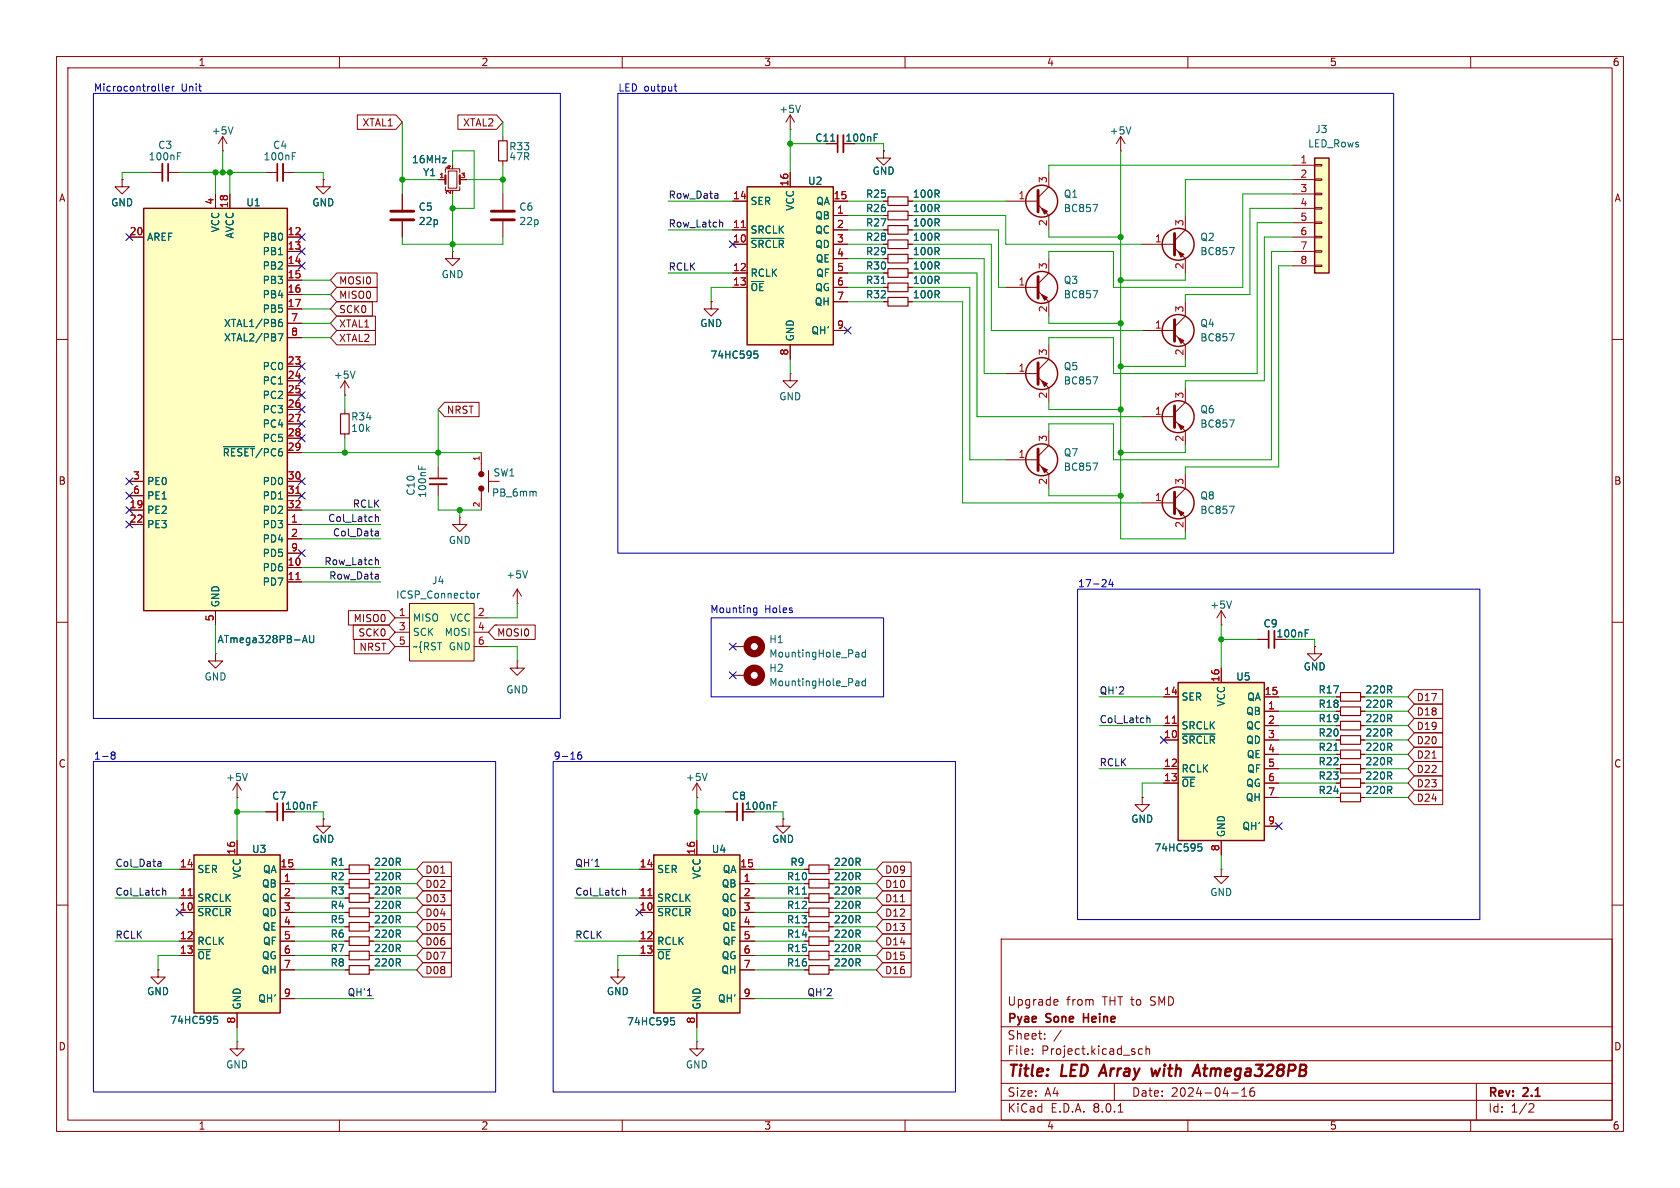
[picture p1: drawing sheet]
<svg xmlns="http://www.w3.org/2000/svg" width="297mm" height="210mm" viewBox="0 0 297 210" stroke-linecap="round" stroke-linejoin="round" font-family="sans-serif">
<g fill="none" stroke="#840000" stroke-width=".18">
<path d="M10 10h277v190h-277zM12 12h273v186h-273zM60 10v2M110 10v2M160 10v2M210 10v2M260 10v2M139.7 22.9h.1M139.7 20.3l.8 1.3M139.7 20.3v2.6M139.7 20.3l-.8 1.3M156.2 35.6h.8"/>
<path d="M160.5 35.6h.8M10 60h2M156.2 43.2h.8M156.2 53.3h.8M156.2 50.8h.8M160.5 43.2h.8M160.5 53.3h.8M160.5 50.8h.8M285 60h2M201.9 88.9h5.7M207.6 89.5l1.9 1.9v2.6M209.5 83.8v2.6l-1.9 1.9"/>
<path d="M10 110h2M215.9 110.5h.1M215.9 108l.8 1.2M215.9 108v2.5M215.9 108l-.8 1.2M222.2 113h2.1M285 110h2M41.9 138.4l.8 1.3M41.9 138.4v2.6M41.9 138.4l-.8 1.3M10 160h2M41.9 141h.1"/>
<path d="M285 160h2M27.9 171.5v1.2h1.3l-1.3 1.3-1.2-1.3h1.2M27.9 171.5h.1M61 161.3h.7M65.3 161.3h.7M177 166h108v32h-108zM186.5 176.7l.5 .1v.3l-.7 .1M187 177.6l-.5 .1M41.9 184.2v1.2h1.3l-1.3 1.3-1.3-1.3h1.3M41.9 184.2h.1M60 198v2M110 198v2"/>
<path d="M160 198v2M177 194.5h108M177 191.5h108M177 187.5h108M177 181.5h108M182.5 186.3v.1M182.5 185.5v.1M184.7 183.6v.1M184.7 182.8v.1M187.6 182.1l-1.3 2M197 191.5v3M197.7 196.6h.8"/>
<path d="M202 185.5l-.5-.1-.3 .3v.4l.2 .2h.6M202.6 185.5l.2-.1 .4 .1v.9M202.6 184.9v1.5M210 198v2M217.7 193.2h1.2M219.5 193.8h.9M219.5 192.7l.5-.4v1.5M221.2 192.4a1.17 1.17 0 0 0-.1 1.3h.6l.1-.5-.3-.3h-.3l-.2 .3M260 198v2M261 191.5v6.5M270.5 195.1l.5 .1 .2 .3-1 1.1h1"/>
</g>
<path d="M195.2 188.2l-.9 2M205.1 188.9l-.6 1.3-.2-.9-.5 .9M211.1 189.6h.9M211.7 188.2l.5 2" fill="none" stroke="#840000" stroke-width=".4"/>
<path d="M224.3 111.5v3.1M191.6 179.2v1.5M191.6 179.9h.8" fill="none" stroke="#840000" stroke-width=".3"/>
<path d="M157 34.8h3.5v1.5h-3.5zM157 42.4h3.5v1.5h-3.5zM157 52.6h3.5v1.5h-3.5zM157 50h3.5v1.6h-3.5zM61.7 160.5h3.6v1.6h-3.6z" fill="none" stroke="#840000" stroke-width=".2"/>
<path d="M225.3 111.5v3.1" fill="none" stroke="#840000" stroke-width=".33"/>
<path d="M141.5 18.6l-.4 1.3M155.8 50.1h.7M217.3 89.5h.9l-.6 1.2M217.7 106.2l-.4 1.3M230.7 111.9h.5M230.7 111.3h.6M43.7 136.7l-.4 1.3" fill="none" stroke="#006464" stroke-width=".18"/>
<path d="M207.6 87v3.8" fill="none" stroke="#840000" stroke-width=".51"/>
<path d="M208.3 90.2l1 .5-.5 .5z" fill="#840000" stroke="#840000" stroke-width=".18"/>
<circle cx="208.3" cy="88.9" r="2.82" fill="none" stroke="#840000" stroke-width=".25"/>
<path d="M34.3 151.1h15.2v28h-15.2z" fill="#ffffc2"/>
<g fill="none" stroke="#840000" stroke-width=".25">
<path d="M34.3 151.1h15.2v28h-15.2z"/>
<circle cx="184.1" cy="81.3" r="2.82"/>
</g>
<g fill="none" stroke="#840000" stroke-width=".18">
<path d="M156.2 48.3h.8M160.5 48.3h.8M185.4 76.2v2.5l-1.9 1.9M177.8 81.3h5.7M183.5 81.9l1.9 1.9v2.6M31.7 158.8h2.6M31.7 153.7h2.6M41.9 148.6v2.5M47 143.5h2M49.5 156.2h2.6M49.5 158.8h2.6M49.5 153.7h2.6"/>
<path d="M57.1 144.8v1.3h-1.2l1.2 1.2 1.3-1.2h-1.3M57.1 144.8h.1M61 153.7h.7M65.3 153.7h.7M31.7 161.3h2.6M31.7 166.4h2.6M31.7 168.9h2.6M41.9 179.1v2.5M49.5 161.3h2.6M49.5 166.4h2.6M49.5 168.9h2.6M49.5 163.8h2.6"/>
<path d="M49.5 171.5h2.6M49.5 176.5h2.6"/>
</g>
<path d="M193.2 81.9h.9l-.6 1.2M55.5 142.4h.4M55.5 141.8h.6M35 160.2h5.8M37.8 179.6h.6M37.9 180.1h.3l.3 .3-.1 .5h-.5" fill="none" stroke="#006464" stroke-width=".18"/>
<path d="M33.3 158.3h.7" fill="none" stroke="#a90000" stroke-width=".18"/>
<path d="M183.5 79.4v3.8" fill="none" stroke="#840000" stroke-width=".51"/>
<path d="M184.1 82.6l1.1 .5-.5 .5z" fill="#840000" stroke="#840000" stroke-width=".18"/>
<path d="M157 47.5h3.5v1.5h-3.5zM61.7 152.9h3.6v1.5h-3.6z" fill="none" stroke="#840000" stroke-width=".2"/>
<path d="M50 142v3" fill="none" stroke="#840000" stroke-width=".33"/>
<path d="M49 142v3" fill="none" stroke="#840000" stroke-width=".3"/>
<path d="M132.1 33h15.2v28h-15.2z" fill="#ffffc2"/>
<g fill="none" stroke="#840000" stroke-width=".25">
<path d="M132.1 33h15.2v28h-15.2z"/>
<circle cx="184.1" cy="35.6" r="2.82"/>
<circle cx="184.1" cy="50.8" r="2.82"/>
<circle cx="208.3" cy="43.2" r="2.82"/>
<circle cx="184.1" cy="66" r="2.82"/>
<circle cx="208.3" cy="73.7" r="2.82"/>
</g>
<g fill="none" stroke="#840000" stroke-width=".18">
<path d="M21.6 31.8v1.2h-1.3l1.3 1.3 1.3-1.3h-1.3M21.6 31.8h.1M26.7 30.5h2M29.7 30.5h2M39.4 26.7h.1M39.4 24.1l-.8 1.3M39.4 24.1v2.6M39.4 24.1l.7 1.3M47 30.5h2M50 30.5h2.1M71.1 34.3v2.8M71.1 39.1v2.8"/>
<path d="M77.5 31.8h1.2M78.7 33v.7h2.6v-.7M78.7 30.5v-.7h2.6v.7M79.2 30.2h1.6v3.1h-1.6zM81.3 31.8h1.2M88.9 24.1v.8M88.9 28.4v.8M88.9 34.3v2.8M88.9 39.1v2.8M129.5 35.6h2.6M139.7 30.5v2.5M146 25.4h2.1"/>
<path d="M147.3 38.1h2.6M147.3 35.6h2.6M156.2 26.7v1.2h-1.3l1.3 1.3 1.3-1.3h-1.3M156.2 26.7h.1M156.2 38.1h.8M160.5 38.1h.8M177.8 35.6h5.7M183.5 36.2l1.9 1.9v2.5M185.4 30.5v2.5l-1.9 1.9M209.5 38.1v2.5l-1.9 1.9M80 44.5v1.2h1.3l-1.3 1.3-1.3-1.3h1.3M80 44.5h.1"/>
<path d="M125.7 53.3v1.3h1.3l-1.3 1.3-1.2-1.3h1.2M125.7 53.3h.1M129.5 43.2h2.6M129.5 40.6h2.6M129.5 48.3h2.6M129.5 50.8h2.6M147.3 43.2h2.6M147.3 40.6h2.6M147.3 48.3h2.6M147.3 50.8h2.6M147.3 45.7h2.6M147.3 53.3h2.6"/>
<path d="M147.3 58.4h2.6M156.2 40.6h.8M156.2 45.7h.8M160.5 40.6h.8M160.5 45.7h.8M177.8 50.8h5.7M183.5 51.4l1.9 1.9v2.6M185.4 45.7v2.6l-1.9 1.9M201.9 43.2h5.7M207.6 43.8l1.9 1.9v2.6M139.7 61v2.5M177.8 66h5.7"/>
<path d="M183.5 66.7l1.9 1.9v2.5M185.4 61v2.5l-1.9 1.9M201.9 73.7h5.7M207.6 74.3l1.9 1.9v2.5M209.5 68.6v2.5l-1.9 1.9M77.5 82.6v2M77.5 85.6v2M81.3 91.4v1.3h1.2l-1.2 1.3-1.3-1.3h1.3M81.3 91.4h.1M85.1 80v3.3M85.1 86.9v3.3M86.4 83.2v3.8"/>
<path d="M86.4 85.1h1.9M61 171.5h.7M61 163.8h.7M61 166.4h.7M61 168.9h.7M65.3 171.5h.7M65.3 163.8h.7M65.3 166.4h.7M65.3 168.9h.7"/>
</g>
<g fill="none" stroke="#006464" stroke-width=".18">
<path d="M31.4 27.6h.4M31.4 27h.6M41.2 22.4l-.4 1.3M51.7 27.6h.4M51.7 27h.6M146.9 25h.7M154.5 24.3h.5M154.5 23.7h.6M193.2 36.1h.9l-.6 1.3M132.8 42.1h5.8M193.2 51.4h.9l-.6 1.2M217.3 43.8h.9l-.6 1.2"/>
<path d="M133.3 62h.6M133.4 62.5h.4l.2 .3-.1 .5h-.5M193.2 66.6h.9l-.6 1.3M217.3 74.2h.9l-.6 1.3M74 82.3v.6M74.6 82.5v.4M94.6 86.9l.2 .1v.7"/>
</g>
<path d="M131.1 40.2h.7" fill="none" stroke="#a90000" stroke-width=".18"/>
<path d="M28.7 29v3M50 29v3M149.1 23.9v3M75.9 85.6h3.1" fill="none" stroke="#840000" stroke-width=".33"/>
<path d="M29.7 29v3M49 29v3M148.1 23.9v3M75.9 84.6h3.1" fill="none" stroke="#840000" stroke-width=".3"/>
<path d="M69.1 38.9h4.1M69.1 37.3h4.1M86.9 38.9h4M86.9 37.3h4M183.5 33.7v3.8M183.5 48.9v3.8M207.6 41.3v3.8M183.5 64.1v3.8M207.6 71.8v3.8" fill="none" stroke="#840000" stroke-width=".51"/>
<g fill="#840000" stroke="#840000" stroke-width=".18">
<path d="M184.1 67.3l1.1 .5-.5 .5z"/>
<path d="M184.1 36.8l1.1 .5-.5 .5z"/>
<path d="M208.3 44.5l1 .5-.5 .5z"/>
<path d="M184.1 52.1l1.1 .5-.5 .5z"/>
<path d="M208.3 74.9l1 .5-.5 .5z"/>
<circle cx="85.1" cy="83.8" r=".46"/>
<circle cx="85.1" cy="86.4" r=".46"/>
</g>
<path d="M78.7 31v1.5M81.3 31v1.5" fill="none" stroke="#840000" stroke-width=".38"/>
<path d="M88.1 24.9h1.6v3.5h-1.6zM157 39.9h3.5v1.5h-3.5zM157 37.3h3.5v1.6h-3.5zM157 45h3.5v1.5h-3.5zM61.7 170.7h3.6v1.5h-3.6zM61.7 163.1h3.6v1.5h-3.6zM61.7 165.6h3.6v1.5h-3.6zM61.7 168.1h3.6v1.6h-3.6z" fill="none" stroke="#840000" stroke-width=".2"/>
<path d="M232.4 27.9h2.5v20.4h-2.5z" fill="#ffffc2"/>
<g fill="none" stroke="#840000" stroke-width=".18">
<path d="M198.1 26.7h.1M198.1 24.1l-.7 1.3M198.1 24.1v2.6M198.1 24.1l.8 1.3M228.6 29.2h3.8M228.6 31.8h3.8M228.6 34.3h3.8M228.6 36.8h3.8M228.6 39.4h3.8M232.4 39.2h1.3v.3h-1.3zM232.4 36.7h1.3v.3h-1.3zM232.4 34.2h1.3v.2h-1.3z"/>
<path d="M232.4 31.6h1.3v.3h-1.3zM232.4 29.1h1.3v.2h-1.3zM228.6 41.9h3.8M228.6 44.5h3.8M228.6 47h3.8M232.4 46.9h1.3v.2h-1.3zM232.4 44.3h1.3v.3h-1.3zM232.4 41.8h1.3v.2h-1.3z"/>
</g>
<path d="M232.4 27.9h2.5v20.4h-2.5z" fill="none" stroke="#840000" stroke-width=".25"/>
<path d="M199.9 22.4l-.4 1.3" fill="none" stroke="#006464" stroke-width=".18"/>
<path d="M25.4 36.8h25.4v71.2h-25.4z" fill="#ffffc2"/>
<g fill="none" stroke="#840000" stroke-width=".25">
<path d="M25.4 36.8h25.4v71.2h-25.4z"/>
<circle cx="208.3" cy="58.4" r="2.82"/>
</g>
<g fill="none" stroke="#840000" stroke-width=".18">
<path d="M38.1 34.3v2.5M40.6 34.3v2.5M57.1 31.8v1.2h1.3l-1.3 1.3-1.2-1.3h1.2M57.1 31.8h.1M22.9 41.9h2.5M50.8 41.9h2.5M50.8 44.5h2.5M50.8 47h2.5M50.8 49.5h2.5M50.8 52.1h2.5M50.8 54.6h2.5M50.8 57.2h2.5"/>
<path d="M50.8 59.7h2.5M201.9 58.4h5.7M207.6 59.1l1.9 1.9v2.5M209.5 53.3v2.6l-1.9 1.9M50.8 64.8h2.5M50.8 67.3h2.5M50.8 69.9h2.5M50.8 72.4h2.5M50.8 74.9h2.5M50.8 77.5h2.5M61 69.9h.1M61 67.3l-.8 1.3"/>
<path d="M61 67.3v2.6M61 72.4v.8M61 76.7v.8M61 67.3l.7 1.3M139.7 66v1.3h1.3l-1.3 1.3-1.3-1.3h1.3M139.7 66h.1M22.9 92.7h2.5M22.9 90.2h2.5M22.9 85.1h2.5M22.9 87.6h2.5M50.8 92.7h2.5M50.8 90.2h2.5"/>
<path d="M50.8 95.3h2.5M50.8 80h2.5M50.8 85.1h2.5M50.8 87.6h2.5M50.8 97.8h2.5M38.1 115.6v1.2h1.3l-1.3 1.3-1.3-1.3h1.3M38.1 115.6h.1M38.1 108v2.5M50.8 100.3h2.5M50.8 102.9h2.5M91.4 116.8v1.3h1.3l-1.3 1.3-1.2-1.3h1.2M91.4 116.8h.1"/>
<path d="M91.4 106.7h.1M91.4 104.1l-.7 1.3M91.4 104.1v2.6M91.4 104.1l.8 1.3M61 156.2h.7M61 158.8h.7M65.3 156.2h.7M65.3 158.8h.7"/>
</g>
<path d="M52.3 87.2h.7M52.3 102.5h.7" fill="none" stroke="#a90000" stroke-width=".18"/>
<path d="M49.2 59h.8l-.5 1.3M49.3 57.1l.4-.2 .2 .3-.1 .5h-.3l-.2-.1M49.8 56.5h-.3l-.2 .3M217.3 59h.9l-.6 1.3M39.5 79h5.5M62.8 65.6l-.4 1.3M53.5 113.6l.4-1.3 .4 1.3M53.6 113.2h.6M54.7 112.3v1.1l.3 .2 .3-.1 .2-.1v-1.1M93.3 100.9l-.5 1.3" fill="none" stroke="#006464" stroke-width=".18"/>
<path d="M60.2 73.2h1.5v3.5h-1.5zM61.7 155.4h3.6v1.6h-3.6zM61.7 158h3.6v1.5h-3.6z" fill="none" stroke="#840000" stroke-width=".2"/>
<path d="M207.6 56.5v3.8" fill="none" stroke="#840000" stroke-width=".51"/>
<path d="M208.3 59.7l1 .5-.5 .5z" fill="#840000" stroke="#840000" stroke-width=".18"/>
<path d="M72.4 106.7h11.4v10.1h-11.4z" fill="#ffffc2"/>
<g fill="none" stroke="#840000" stroke-width=".18">
<path d="M69.8 109.2h2.6M69.8 111.8h2.6M69.8 114.3h2.6M72.4 106.7h11.4v10.1h-11.4zM83.8 109.2h2.6M83.8 111.8h2.6M83.8 114.3h2.6M87.6 110.5h.1M129.5 114.3h2.6M129.5 119.4h2.6M123.2 138.4l.8 1.3M123.2 138.4v2.6"/>
<path d="M123.2 138.4l-.8 1.3M123.2 141h.1M128.3 143.5h2M138.4 144.8v1.3h-1.2l1.2 1.2 1.3-1.2h-1.3M138.4 144.8h.1M142.2 158.8h.8M142.2 156.2h.8M142.2 153.7h.8M146.6 158.8h.7M146.6 156.2h.7M146.6 153.7h.7M201.9 141v1.2h1.3l-1.3 1.3-1.2-1.3h1.2"/>
<path d="M201.9 141h.1M215.9 153.7v1.2h1.3l-1.3 1.3-1.3-1.3h1.3M215.9 153.7h.1M142.2 161.3h.8M146.6 161.3h.7"/>
</g>
<g fill="none" stroke="#006464" stroke-width=".18">
<path d="M83.8 104.9l.1 .2-.1 .6M84.4 104.9v.8M84.8 104.9l-.4 .2M151.4 115.3l.4 .1v.7M151.8 116.1h-.4M151.8 115.6l-.4 .1M153 114.9v1.2M153 120v1.2M153 115.4l-.4-.1-.2 .2 .1 .6h.5M125 136.7l-.4 1.3M151.4 120.4h.4v.8M151.8 121.2h-.4"/>
<path d="M151.8 120.7h-.4M153 120.4h-.4l-.2 .2 .1 .6h.5M136.8 142.4h.4M136.8 141.8h.6M141.8 158.1h.8"/>
</g>
<path d="M131.3 142v3" fill="none" stroke="#840000" stroke-width=".33"/>
<path d="M130.3 142v3" fill="none" stroke="#840000" stroke-width=".3"/>
<g fill="none" stroke="#840000" stroke-width="1.3">
<circle cx="133.3" cy="114.3" r="1.27"/>
<circle cx="133.3" cy="119.4" r="1.27"/>
</g>
<path d="M143 158h3.6v1.5h-3.6zM143 155.4h3.6v1.6h-3.6zM143 152.9h3.6v1.5h-3.6zM143 160.5h3.6v1.6h-3.6z" fill="none" stroke="#840000" stroke-width=".2"/>
<path d="M208.3 120.7h15.2v27.9h-15.2z" fill="#ffffc2"/>
<path d="M208.3 120.7h15.2v27.9h-15.2z" fill="none" stroke="#840000" stroke-width=".25"/>
<g fill="none" stroke="#840000" stroke-width=".18">
<path d="M215.9 118.1v2.6M232.4 114.3v1.3h-1.3l1.3 1.2 1.3-1.2h-1.3M232.4 114.3h.1M205.7 130.8h2.6M205.7 128.3h2.6M205.7 135.9h2.6M205.7 138.4h2.6M205.7 123.2h2.6M223.5 125.7h2.6M223.5 130.8h2.6M223.5 128.3h2.6M223.5 135.9h2.6"/>
<path d="M223.5 138.4h2.6M223.5 123.2h2.6M223.5 133.4h2.6M236.2 125.7h.8M236.2 130.8h.8M236.2 128.3h.8M236.2 135.9h.8M236.2 138.4h.8M236.2 123.2h.8M236.2 133.4h.8M240.5 125.7h.8M240.5 130.8h.8"/>
<path d="M240.5 128.3h.8M240.5 135.9h.8M240.5 138.4h.8M240.5 123.2h.8M240.5 133.4h.8M215.9 148.6v2.5M223.5 141h2.6M223.5 146.1h2.6M236.2 141h.8M240.5 141h.8M109.2 171.5v1.2h1.3l-1.3 1.3-1.3-1.3h1.3M109.2 171.5h.1"/>
</g>
<path d="M209 129.8h5.8M235.8 132.7h.8M211.8 149.2h.6M211.9 149.7h.3l.3 .2-.1 .5h-.5" fill="none" stroke="#006464" stroke-width=".18"/>
<path d="M207.3 127.9h.7" fill="none" stroke="#a90000" stroke-width=".18"/>
<path d="M237 127.5h3.5v1.5h-3.5zM237 135.1h3.5v1.6h-3.5zM237 132.6h3.5v1.5h-3.5zM237 137.7h3.5v1.5h-3.5zM237 130h3.5v1.6h-3.5zM237 125h3.5v1.5h-3.5zM237 122.4h3.5v1.6h-3.5zM237 140.2h3.5v1.5h-3.5z" fill="none" stroke="#840000" stroke-width=".2"/>
<path d="M115.6 151.1h15.2v28h-15.2z" fill="#ffffc2"/>
<path d="M115.6 151.1h15.2v28h-15.2z" fill="none" stroke="#840000" stroke-width=".25"/>
<g fill="none" stroke="#840000" stroke-width=".18">
<path d="M21.6 31.8h.1M38.1 34.3v2.5M40.6 34.3v2.5M57.1 31.8h.1M63.2 20.3h6.8l1.1 1.3-1.1 1.3h-6.8zM71.1 34.3v2.8M71.1 39.1v2.8M77.5 31.8h1.2M81 20.3h6.8l1.1 1.3-1.1 1.3h-6.8zM81.3 31.8h1.2M129.5 35.6h2.6M139.7 30.5v2.5"/>
<path d="M146 25.4h2.1M147.3 38.1h2.6M147.3 35.6h2.6M156.2 26.7h.1M156.2 38.1h.8M156.2 35.6h.8M160.5 38.1h.8M160.5 35.6h.8M22.9 41.9h2.5M50.8 41.9h2.5M50.8 44.5h2.5M50.8 47h2.5"/>
<path d="M50.8 49.5h2.5M50.8 52.1h2.5M50.8 54.6h2.5M50.8 57.2h2.5M50.8 59.7h2.5M59.5 50.8h7.2v2.5h-7.2l-1.1-1.2zM59.5 48.3h7.2v2.5h-7.2l-1.1-1.3zM59.5 58.4h6.9v2.6h-6.9l-1.1-1.3zM59.5 53.3h6.3v2.6h-6.3l-1.1-1.3zM59.5 55.9h6.9v2.5h-6.9l-1.1-1.2zM125.7 53.3h.1M129.5 43.2h2.6"/>
<path d="M129.5 40.6h2.6M129.5 48.3h2.6M129.5 50.8h2.6M147.3 43.2h2.6M147.3 40.6h2.6M147.3 48.3h2.6M147.3 50.8h2.6M147.3 45.7h2.6M147.3 53.3h2.6M147.3 58.4h2.6M156.2 43.2h.8M156.2 40.6h.8"/>
<path d="M156.2 48.3h.8M156.2 50.8h.8M156.2 45.7h.8M156.2 53.3h.8M160.5 43.2h.8M160.5 40.6h.8M160.5 48.3h.8M160.5 50.8h.8M160.5 45.7h.8M160.5 53.3h.8M50.8 64.8h2.5M50.8 67.3h2.5"/>
<path d="M50.8 69.9h2.5M50.8 72.4h2.5M50.8 74.9h2.5M50.8 77.5h2.5M78.6 71.1h6.1v2.6h-6.1l-1.1-1.3zM139.7 61v2.5M22.9 92.7h2.5M22.9 90.2h2.5M22.9 85.1h2.5M22.9 87.6h2.5M50.8 92.7h2.5M50.8 90.2h2.5"/>
<path d="M50.8 95.3h2.5M50.8 80h2.5M50.8 85.1h2.5M50.8 87.6h2.5M50.8 97.8h2.5M38.1 108v2.5M50.8 100.3h2.5M50.8 102.9h2.5M61.6 107.9h7.1l1.1 1.3-1.1 1.3h-7.1zM62.4 110.5h6.3l1.1 1.3-1.1 1.2h-6.3zM62.6 113h6.1l1.1 1.3-1.1 1.3h-6.1zM87.5 110.5h7.1v2.5h-7.1l-1.1-1.2z"/>
<path d="M215.9 118.1v2.6M222.2 113h2.1M232.4 114.3h.1M205.7 130.8h2.6M205.7 128.3h2.6M205.7 135.9h2.6M205.7 138.4h2.6M205.7 123.2h2.6M223.5 125.7h2.6M223.5 130.8h2.6M223.5 128.3h2.6M223.5 135.9h2.6"/>
<path d="M223.5 138.4h2.6M223.5 123.2h2.6M223.5 133.4h2.6M236.2 125.7h.8M236.2 130.8h.8M236.2 128.3h.8M236.2 135.9h.8M236.2 138.4h.8M236.2 123.2h.8M236.2 133.4h.8M240.5 125.7h.8M240.5 130.8h.8"/>
<path d="M240.5 128.3h.8M240.5 135.9h.8M240.5 138.4h.8M240.5 123.2h.8M240.5 133.4h.8M250 127h5.1v2.5h-5.1l-1.1-1.2zM250 132.1h5.1v2.5h-5.1l-1.1-1.2zM250 139.7h5.1v2.5h-5.1l-1.1-1.2zM250 137.2h5.1v2.5h-5.1l-1.1-1.3zM250 134.6h5.1v2.6h-5.1l-1.1-1.3zM250 129.5h5.1v2.6h-5.1l-1.1-1.3zM250 124.5h5.1v2.5h-5.1l-1.1-1.3z"/>
<path d="M250 121.9h5.1v2.6h-5.1l-1.1-1.3zM253.2 134h.7M31.7 158.8h2.6M31.7 153.7h2.6M41.9 148.6v2.5M47 143.5h2M49.5 156.2h2.6M49.5 158.8h2.6M49.5 153.7h2.6M57.1 144.8h.1M61 156.2h.7M61 158.8h.7"/>
<path d="M61 153.7h.7M65.3 156.2h.7M65.3 158.8h.7M65.3 153.7h.7M74.8 154.9h5v2.6h-5l-1.1-1.3zM74.8 157.5h5v2.5h-5l-1.1-1.2zM74.8 152.4h5v2.5h-5l-1.1-1.2zM77.9 154.3h.7M113 158.8h2.6M113 153.7h2.6M123.2 148.6v2.5M128.3 143.5h2"/>
<path d="M130.8 156.2h2.5M130.8 158.8h2.5M130.8 153.7h2.5M138.4 144.8h.1M142.2 156.2h.8M142.2 158.8h.8M142.2 153.7h.8M146.6 156.2h.7M146.6 158.8h.7M146.6 153.7h.7M156.1 154.9h5v2.6h-5l-1.2-1.3zM156.1 152.4h5v2.5h-5l-1.2-1.2z"/>
<path d="M156.1 157.5h5v2.5h-5l-1.2-1.2zM159.2 159.4h.7M201.9 141h.1M215.9 148.6v2.5M223.5 141h2.6M223.5 146.1h2.6M236.2 141h.8M240.5 141h.8M27.9 171.5h.1M31.7 161.3h2.6M31.7 166.4h2.6M31.7 168.9h2.6"/>
<path d="M41.9 179.1v2.5M49.5 161.3h2.6M49.5 166.4h2.6M49.5 168.9h2.6M49.5 163.8h2.6M49.5 171.5h2.6M49.5 176.5h2.6M61 161.3h.7M61 166.4h.7M61 168.9h.7M61 163.8h.7M61 171.5h.7"/>
<path d="M65.3 161.3h.7M65.3 166.4h.7M65.3 168.9h.7M65.3 163.8h.7M65.3 171.5h.7M74.8 160h5v2.6h-5l-1.1-1.3zM74.8 162.6h5v2.5h-5l-1.1-1.3zM74.8 165.1h5v2.5h-5l-1.1-1.2zM74.8 167.6h5v2.6h-5l-1.1-1.3zM74.8 170.2h5v2.5h-5l-1.1-1.2zM109.2 171.5h.1M113 161.3h2.6"/>
<path d="M113 166.4h2.6M113 168.9h2.6M123.2 179.1v2.5M130.8 161.3h2.5M130.8 166.4h2.5M130.8 168.9h2.5M130.8 163.8h2.5M130.8 171.5h2.5M130.8 176.5h2.5M142.2 161.3h.8M142.2 166.4h.8M142.2 168.9h.8"/>
<path d="M142.2 163.8h.8M142.2 171.5h.8M146.6 161.3h.7M146.6 166.4h.7M146.6 168.9h.7M146.6 163.8h.7M146.6 171.5h.7M156.1 162.6h5v2.5h-5l-1.2-1.3zM156.1 160h5v2.6h-5l-1.2-1.3zM156.1 170.2h5v2.5h-5l-1.2-1.2zM156.1 167.6h5v2.6h-5l-1.2-1.3zM156.1 165.1h5v2.5h-5l-1.2-1.2z"/>
<path d="M123.2 184.2v1.2h1.3l-1.3 1.3-1.3-1.3h1.3M123.2 184.2h.1"/>
</g>
<g fill="none" stroke="#006464" stroke-width=".18">
<path d="M146.9 25h.7M154.5 24.3h.5M154.5 23.7h.6M49.2 59h.8l-.5 1.3M49.3 57.1l.4-.2 .2 .3-.1 .5h-.3l-.2-.1M49.8 56.5h-.3l-.2 .3M132.8 42.1h5.8M155.8 50.1h.7M39.5 79h5.5M133.3 62h.6M133.4 62.5h.4l.2 .3-.1 .5h-.5M53.5 113.6l.4-1.3 .4 1.3"/>
<path d="M53.6 113.2h.6M54.7 112.3v1.1l.3 .2 .3-.1 .2-.1v-1.1M230.7 111.9h.5M230.7 111.3h.6M209 129.8h5.8M235.8 132.7h.8M55.5 142.4h.4M55.5 141.8h.6M136.8 142.4h.4M136.8 141.8h.6M141.8 158.1h.8M211.8 149.2h.6"/>
<path d="M211.9 149.7h.3l.3 .2-.1 .5h-.5M35 160.2h5.8M37.8 179.6h.6M116.3 160.2h5.8M118.6 179.9h.6M37.9 180.1h.3l.3 .3-.1 .5h-.5M118.7 180.4h.3l.3 .2-.2 .5-.4 .1"/>
</g>
<path d="M131.1 40.2h.7M52.3 87.2h.7M52.3 102.5h.7M207.3 127.9h.7M33.3 158.3h.7M114.5 158.3h.8" fill="none" stroke="#a90000" stroke-width=".18"/>
<path d="M143 163.1h3.6v1.5h-3.6zM143 165.6h3.6v1.5h-3.6zM143 170.7h3.6v1.5h-3.6zM143 168.1h3.6v1.6h-3.6z" fill="none" stroke="#840000" stroke-width=".2"/>
<g fill="none" stroke="#0f0f0f" stroke-width=".18">
<path d="M127.4 39.3l.4 .2v.6M66.4 91.5l.1-.1h.3l.1 .8M66.5 93.9l.3 .1 .1 .7M66.5 99l.4 .2v.6M66.9 94.7h-.4M66.9 94.2l-.4 .1M202.8 127l.1-.1 .3 .1 .1 .8M28 152.3h.3l.2 .2v.7M28.5 153.1l-.5 .1M28.5 152.6l-.5 .1M28.8 157.5l.1-.1 .3 .1 .1 .7M105.2 153.2h.7"/>
<path d="M110 157.5l.2-.1 .3 .1 .1 .7M65 176h.7"/>
</g>
<g fill="none" stroke="#0000c2" stroke-width=".18">
<path d="M16.5 16.5h82.6v110.5h-82.6zM28.7 15.9l.2 .2M29.3 15.7l.6-.1v-.3l-.4-.1-.2 .2 .1 .6h.5M30.5 15.2v.9M30.8 15.2l-.3 .3M109.2 16.5h137.2v81.3h-137.2zM119.2 15.2h.5M119.4 14.8v1.1l.3 .2M125.7 109.2h30.5v14h-30.5zM133.3 108.2l.1 .1 .4-.1M133.8 107.5v1l-.2 .2h-.3M133.8 107.5h-.4l-.1 .1"/>
<path d="M190.5 104.1h71.1v58.5h-71.1zM196.3 102.4l-.3 .9h.8M196.6 102.9v.8M16.5 134.6h71.1v58.4h-71.1zM19.9 133.5l-.3-.3 .3-.3h.2l.3 .3-.3 .3M19.9 133.5l-.3 .2 .1 .4 .2 .1h.2l.3-.2v-.3l-.3-.2M19.9 133.5h.2M97.8 134.6h71.1v58.4h-71.1zM102.7 132.9l-.3 .1a.86 .86 0 0 0 0 1.2l.4-.1v-.4l-.2-.3h-.2l-.3 .3"/>
</g>
<g fill="none" stroke="#009600" stroke-width=".18">
<path d="M26.7 30.5h-5.1v1.3M31.7 30.5h15.3M38.1 30.5v3.8M39.4 26.7v3.8M40.6 30.5v3.8M52.1 30.5h5v1.3M71.1 31.8h6.4M71.1 21.6v12.7M80 29.2v-2.5h3.8v10.1h-3.8M80 34.3v10.2M82.5 31.8h6.4M88.9 21.6v2.5"/>
<path d="M88.9 29.2v5.1M118.1 35.6h11.4M139.7 25.4h6.3M139.7 22.9v7.6M149.9 35.6h6.3M149.9 38.1h6.3M151.1 25.4h5.1v1.3M161.3 38.1h16.5v5.1h24.1M161.3 35.6h16.5M198.1 26.7v68.6h11.4v-1.3M228.6 39.4h-6.4v26.6h-25.4v-6.3h-11.4v1.3M228.6 34.3h-8.9v16.5h-22.9v-6.3h-11.4v1.2"/>
<path d="M228.6 29.2h-43.2v1.3M228.6 31.8h-19.1v6.3M228.6 36.8h-7.6v15.3h-11.5v1.2M53.3 59.7h5.1M53.3 57.2h5.1M53.3 54.6h5.1M53.3 49.5h5.1M53.3 52.1h5.1M71.1 41.9v1.3h17.8v-1.3M118.1 48.3h11.4M118.1 40.6h11.4M129.5 50.8h-3.8v2.5"/>
<path d="M149.9 50.8h6.3M149.9 43.2h6.3M149.9 48.3h6.3M149.9 53.3h6.3M149.9 40.6h6.3M149.9 45.7h6.3M161.3 48.3h11.4v25.4h29.2M161.3 50.8h10.1v30.5h6.4M161.3 40.6h15.2v10.2h1.3M161.3 53.3h8.9v35.6h31.7M161.3 45.7h12.7v20.3h3.8M161.3 43.2h14v15.2h26.6"/>
<path d="M185.4 55.9v1.3h12.7M185.4 40.6v1.3h12.7M209.5 48.3v1.2h-11.4M228.6 44.5h-3.8v36.8h-28v-6.4h-11.4v1.3M228.6 41.9h-5.1v25.4h-14v1.3M228.6 47h-2.5v35.6h-16.6v1.2M61 69.9v2.5M61 77.5v2.5M77.5 72.4v10.2M139.7 63.5v2.5M185.4 71.1v1.3h12.7M209.5 78.7v1.3h-11.4"/>
<path d="M209.5 63.5v1.3h-11.4M53.3 80h31.8M53.3 95.3h14M53.3 92.7h14M53.3 90.2h14M77.5 87.6v2.6h7.6M81.3 90.2v1.2M185.4 86.4v1.2h12.7M38.1 110.5v5.1M53.3 100.3h14M53.3 102.9h14M86.4 114.3h5v2.5"/>
<path d="M91.4 106.7v2.5h-5M215.9 110.5v7.6M215.9 113h6.3M227.3 113h5.1v1.3M194.3 128.3h11.4M194.3 123.2h11.4M194.3 135.9h11.4M205.7 138.4h-3.8v2.6M226.1 128.3h10.1M226.1 123.2h10.1M226.1 138.4h10.1M226.1 135.9h10.1"/>
<path d="M226.1 125.7h10.1M226.1 133.4h10.1M226.1 130.8h10.1M241.3 128.3h7.6M241.3 123.2h7.6M241.3 138.4h7.6M241.3 135.9h7.6M241.3 125.7h7.6M241.3 133.4h7.6M241.3 130.8h7.6M20.3 153.7h11.4M20.3 158.8h11.4"/>
<path d="M41.9 141v7.6M41.9 143.5h5.1M52.1 143.5h5v1.3M52.1 153.7h8.9M52.1 158.8h8.9M52.1 156.2h8.9M66 153.7h7.7M66 158.8h7.7M66 156.2h7.7M101.6 153.7h11.4M101.6 158.8h11.4M123.2 143.5h5.1"/>
<path d="M123.2 141v7.6M133.3 143.5h5.1v1.3M133.3 153.7h8.9M133.3 158.8h8.9M133.3 156.2h8.9M147.3 153.7h7.6M147.3 158.8h7.6M147.3 156.2h7.6M215.9 151.1v2.6M226.1 141h10.1M241.3 141h7.6M20.3 166.4h11.4"/>
<path d="M31.7 168.9h-3.8v2.6M52.1 161.3h8.9M52.1 163.8h8.9M52.1 166.4h8.9M52.1 176.5h13.9M52.1 168.9h8.9M52.1 171.5h8.9M66 161.3h7.7M66 163.8h7.7M66 166.4h7.7M66 168.9h7.7M66 171.5h7.7"/>
<path d="M101.6 166.4h11.4M113 168.9h-3.8v2.6M133.3 161.3h8.9M133.3 163.8h8.9M133.3 166.4h8.9M133.3 176.5h14M133.3 168.9h8.9M133.3 171.5h8.9M147.3 161.3h7.6M147.3 163.8h7.6M147.3 166.4h7.6M147.3 168.9h7.6"/>
<path d="M147.3 171.5h7.6M41.9 181.6v2.6M123.2 181.6v2.6"/>
</g>
<g fill="none" stroke="#000084" stroke-width=".18">
<path d="M22.3 41.3l1.2 1.2M23.5 41.3l-1.2 1.2M52.7 46.4l1.2 1.2M52.7 41.3l1.2 1.2M52.7 43.8l1.2 1.3M53.9 46.4l-1.2 1.2M53.9 41.3l-1.2 1.2M53.9 43.8l-1.2 1.3M128.9 42.6l1.2 1.2M130.1 42.6l-1.2 1.2M149.3 57.8l1.2 1.2M150.5 57.8l-1.2 1.2"/>
<path d="M52.7 64.2l1.2 1.2M52.7 69.2l1.2 1.3M52.7 76.9l1.2 1.2M52.7 74.3l1.2 1.2M52.7 71.8l1.2 1.2M52.7 66.7l1.2 1.2M53.9 64.2l-1.2 1.2M53.9 69.2l-1.2 1.3M53.9 76.9l-1.2 1.2M53.9 74.3l-1.2 1.2M53.9 71.8l-1.2 1.2M53.9 66.7l-1.2 1.2"/>
<path d="M22.3 89.6l1.2 1.2M22.3 87l1.2 1.2M22.3 92.1l1.2 1.2M22.3 84.5l1.2 1.2M23.5 89.6l-1.2 1.2M23.5 87l-1.2 1.2M23.5 92.1l-1.2 1.2M23.5 84.5l-1.2 1.2M52.7 87l1.2 1.2M52.7 97.2l1.2 1.2M52.7 84.5l1.2 1.2M53.9 87l-1.2 1.2"/>
<path d="M53.9 97.2l-1.2 1.2M53.9 84.5l-1.2 1.2M128.9 113.7l1.2 1.2M128.9 118.8l1.2 1.2M130.1 113.7l-1.2 1.2M130.1 118.8l-1.2 1.2M205.1 130.2l1.2 1.2M206.3 130.2l-1.2 1.2M225.5 145.4l1.2 1.3M226.7 145.4l-1.2 1.3M31.1 160.7l1.3 1.2M32.4 160.7l-1.3 1.2"/>
<path d="M112.4 160.7l1.2 1.2M113.6 160.7l-1.2 1.2"/>
</g>
<g fill="#009600" stroke="#009600" stroke-width=".18">
<circle cx="41.9" cy="143.5" r=".46"/>
<circle cx="61" cy="80" r=".46"/>
<circle cx="81.3" cy="90.2" r=".46"/>
<circle cx="71.1" cy="31.8" r=".46"/>
<circle cx="80" cy="43.2" r=".46"/>
<circle cx="88.9" cy="31.8" r=".46"/>
<circle cx="80" cy="36.8" r=".46"/>
<circle cx="77.5" cy="80" r=".46"/>
<circle cx="40.6" cy="30.5" r=".46"/>
<circle cx="39.4" cy="30.5" r=".46"/>
<circle cx="38.1" cy="30.5" r=".46"/>
<circle cx="198.1" cy="64.8" r=".46"/>
<circle cx="198.1" cy="57.2" r=".46"/>
<circle cx="198.1" cy="72.4" r=".46"/>
<circle cx="198.1" cy="49.5" r=".46"/>
<circle cx="198.1" cy="41.9" r=".46"/>
<circle cx="139.7" cy="25.4" r=".46"/>
<circle cx="215.9" cy="113" r=".46"/>
<circle cx="198.1" cy="80" r=".46"/>
<circle cx="198.1" cy="87.6" r=".46"/>
<circle cx="123.2" cy="143.5" r=".46"/>
</g>
<g font-size="2.8" fill="#840000">
<text x="178" y="190.9">Title:</text>
<text x="187.7" y="190.9">LED</text>
<text x="195.4" y="190.9">Array</text>
<text x="205.3" y="190.9">with</text>
<text x="213.6" y="190.9">Atmega328PB</text>
</g>
<g font-size="2.1" fill="#840000">
<text x="178" y="178">Upgrade</text>
<text x="188.5" y="178">from</text>
<text x="195" y="178">THT to</text>
<text x="203.6" y="178">SMD</text>
<text x="178" y="184">Sheet:</text>
<text x="178" y="181.2">Pyae</text>
<text x="185" y="181.2">Sone</text>
<text x="192.2" y="181.2">Heine</text>
<text x="178" y="186.7">File:</text>
<text x="184.1" y="186.7">Project.kicad_sch</text>
<text x="178" y="196.9">KiCad</text>
<text x="178" y="194.1">Size:</text>
<text x="184.7" y="194.1">A4</text>
<text x="185.7" y="196.9">E.D.A.</text>
<text x="193.3" y="196.9">8.0.1</text>
<text x="200" y="194.1">Date:</text>
<text x="207" y="194.1">2024-04-16</text>
<text x="263" y="194.3">Rev:</text>
<text x="263" y="196.9">Id:</text>
<text x="267.1" y="196.9">1/2</text>
<text x="269.4" y="194.3">2.1</text>
</g>
<g font-size="1.8" fill="#840000">
<text x="35" y="11.9">1</text>
<text x="85" y="11.9">2</text>
<text x="135" y="11.9">3</text>
<text x="185" y="11.9">4</text>
<text x="235" y="11.9">5</text>
<text x="285" y="11.9">6</text>
<text x="64" y="22.5">XTAL1</text>
<text x="81.8" y="22.5">XTAL2</text>
<text x="149.4" y="25.2">100nF</text>
<text x="10.3" y="35.9">A</text>
<text x="285.3" y="35.9">A</text>
<text x="59.8" y="53">MISO0</text>
<text x="59.8" y="50.5">MOSI0</text>
<text x="59.8" y="55.6">SCK0</text>
<text x="59.8" y="58.1">XTAL1</text>
<text x="59.8" y="60.6">XTAL2</text>
<text x="78.9" y="73.3">NRST</text>
<text x="10.3" y="85.9">B</text>
<text x="285.3" y="85.9">B</text>
<text x="62.4" y="110.2">MISO0</text>
<text x="63.3" y="112.7">SCK0</text>
<text x="87.8" y="112.7">MOSI0</text>
<text x="225.6" y="112.9">100nF</text>
<text x="63.4" y="115.3">NRST</text>
<text x="250.3" y="124.1">D17</text>
<text x="250.3" y="129.2">D19</text>
<text x="250.3" y="131.8">D20</text>
<text x="250.3" y="126.7">D18</text>
<text x="10.3" y="135.9">C</text>
<text x="250.3" y="134.3">D21</text>
<text x="250.3" y="136.8">D22</text>
<text x="285.3" y="135.9">C</text>
<text x="50.3" y="143.4">100nF</text>
<text x="131.6" y="143.4">100nF</text>
<text x="250.3" y="141.9">D24</text>
<text x="250.3" y="139.4">D23</text>
<text x="75.1" y="154.6">D01</text>
<text x="156.4" y="154.6">D09</text>
<text x="75.1" y="157.2">D02</text>
<text x="75.1" y="159.7">D03</text>
<text x="156.4" y="157.2">D10</text>
<text x="156.4" y="159.7">D11</text>
<text x="75.1" y="162.2">D04</text>
<text x="75.1" y="164.8">D05</text>
<text x="75.1" y="167.3">D06</text>
<text x="156.4" y="164.8">D13</text>
<text x="156.4" y="162.2">D12</text>
<text x="156.4" y="167.3">D14</text>
<text x="75.1" y="169.9">D07</text>
<text x="75.1" y="172.4">D08</text>
<text x="156.4" y="172.4">D16</text>
<text x="156.4" y="169.9">D15</text>
<text x="10.3" y="185.9">D</text>
<text x="285.3" y="185.9">D</text>
<text x="35" y="199.9">1</text>
<text x="85" y="199.9">2</text>
<text x="135" y="199.9">3</text>
<text x="185" y="199.9">4</text>
<text x="235" y="199.9">5</text>
<text x="285" y="199.9">6</text>
</g>
<g font-size="1.8" fill="#0000c2">
<text x="16.5" y="16.3">Microcontroller</text>
<text x="32" y="16.3">Unit</text>
<text x="109.2" y="16.3">LED output</text>
<text x="190.5" y="103.9">17-24</text>
<text x="125.5" y="108.5">Mounting</text>
<text x="135.2" y="108.5">Holes</text>
<text x="16.5" y="134.4">1-8</text>
<text x="97.8" y="134.4">9-16</text>
</g>
<g font-size="1.8" fill="#006464">
<text x="37.3" y="24">+5V</text>
<text x="137.7" y="20.2">+5V</text>
<text x="196.1" y="24">+5V</text>
<text x="232.4" y="23.7">J3</text>
<text x="26.2" y="28.5">100nF</text>
<text x="27.9" y="26.5">C3</text>
<text x="46.5" y="28.5">100nF</text>
<text x="48.2" y="26.5">C4</text>
<text x="72.7" y="29.1">16MHz</text>
<text x="89.9" y="26.8">R33</text>
<text x="89.9" y="28.5">47R</text>
<text x="144" y="25.2">C11</text>
<text x="231.1" y="26.3">LED_Rows</text>
<text x="74.7" y="31.3">Y1</text>
<text x="142.8" y="32.9">U2</text>
<text x="153" y="35.2">R25</text>
<text x="154.2" y="31.1">GND</text>
<text x="161.3" y="35.2">100R</text>
<text x="188" y="35.2">Q1</text>
<text x="19.6" y="36.7">GND</text>
<text x="39" y="41.2" transform="rotate(-90 39 41.2)">VCC</text>
<text x="43.4" y="36.7">U1</text>
<text x="55.1" y="36.7">GND</text>
<text x="73.9" y="37.4">C5</text>
<text x="73.9" y="40">22p</text>
<text x="91.7" y="37.4">C6</text>
<text x="91.7" y="40">22p</text>
<text x="132.6" y="41.5">SRCLK</text>
<text x="132.6" y="36.4">SER</text>
<text x="140.6" y="37.4" transform="rotate(-90 140.6 37.4)">VCC</text>
<text x="144" y="39">QB</text>
<text x="144" y="41.5">QC</text>
<text x="144.2" y="36.4">QA</text>
<text x="153" y="40.2">R27</text>
<text x="153" y="37.7">R26</text>
<text x="161.3" y="40.2">100R</text>
<text x="161.3" y="37.7">100R</text>
<text x="188" y="37.7">BC857</text>
<text x="25.9" y="42.8">AREF</text>
<text x="41.5" y="42.3" transform="rotate(-90 41.5 42.3)">AVCC</text>
<text x="46.3" y="42.8">PB0</text>
<text x="46.3" y="45.3">PB1</text>
<text x="46.3" y="47.9">PB2</text>
<text x="132.6" y="44">~{SRCLR}</text>
<text x="144" y="44">QD</text>
<text x="144.1" y="46.6">QE</text>
<text x="153" y="42.8">R28</text>
<text x="153" y="47.9">R30</text>
<text x="153" y="45.3">R29</text>
<text x="161.3" y="42.8">100R</text>
<text x="161.3" y="47.9">100R</text>
<text x="161.3" y="45.3">100R</text>
<text x="212.1" y="45.3">BC857</text>
<text x="212.1" y="42.8">Q2</text>
<text x="46.3" y="50.4">PB3</text>
<text x="46.3" y="52.9">PB4</text>
<text x="78" y="49.4">GND</text>
<text x="132.6" y="49.1">RCLK</text>
<text x="132.6" y="51.7">~{OE}</text>
<text x="144" y="51.7">QG</text>
<text x="144.2" y="49.1">QF</text>
<text x="153" y="52.9">R32</text>
<text x="153" y="50.4">R31</text>
<text x="161.3" y="52.9">100R</text>
<text x="161.3" y="50.4">100R</text>
<text x="188" y="52.9">BC857</text>
<text x="188" y="50.4">Q3</text>
<text x="39.5" y="58">XTAL1/PB6</text>
<text x="46.3" y="55.5">PB5</text>
<text x="123.7" y="58">GND</text>
<text x="143.3" y="59.3">QH'</text>
<text x="143.9" y="54.2">QH</text>
<text x="212.1" y="58">Q4</text>
<text x="39.5" y="60.6">XTAL2/PB7</text>
<text x="46.3" y="65.6">PC0</text>
<text x="125.5" y="63.6">74HC595</text>
<text x="140.6" y="60.5" transform="rotate(-90 140.6 60.5)">GND</text>
<text x="188" y="65.6">Q5</text>
<text x="212.1" y="60.6">BC857</text>
<text x="46.3" y="68.2">PC1</text>
<text x="46.3" y="70.7">PC2</text>
<text x="58.9" y="67.2">+5V</text>
<text x="137.7" y="71">GND</text>
<text x="188" y="68.2">BC857</text>
<text x="46.3" y="73.3">PC3</text>
<text x="46.3" y="75.8">PC4</text>
<text x="62" y="76.6">10k</text>
<text x="62" y="74.5">R34</text>
<text x="212.1" y="75.8">BC857</text>
<text x="212.1" y="73.3">Q6</text>
<text x="39.3" y="80.9">~{RESET}/PC6</text>
<text x="46.3" y="78.3">PC5</text>
<text x="188" y="83.4">BC857</text>
<text x="188" y="80.9">Q7</text>
<text x="25.9" y="86">PE0</text>
<text x="25.9" y="88.5">PE1</text>
<text x="46.3" y="86">PD0</text>
<text x="46.3" y="88.5">PD1</text>
<text x="73.5" y="87.7" transform="rotate(-90 73.5 87.7)">C10</text>
<text x="75.5" y="88.1" transform="rotate(-90 75.5 88.1)">100nF</text>
<text x="86.9" y="88">PB_6mm</text>
<text x="87.1" y="84.4">SW1</text>
<text x="212.1" y="88.5">Q8</text>
<text x="25.9" y="91">PE2</text>
<text x="25.9" y="93.6">PE3</text>
<text x="46.3" y="93.6">PD3</text>
<text x="46.3" y="91">PD2</text>
<text x="212.1" y="91">BC857</text>
<text x="46.3" y="101.2">PD6</text>
<text x="46.3" y="96.1">PD4</text>
<text x="46.3" y="98.7">PD5</text>
<text x="79.2" y="96.4">GND</text>
<text x="39" y="107.4" transform="rotate(-90 39 107.4)">GND</text>
<text x="46.3" y="103.7">PD7</text>
<text x="69.9" y="106">ICSP_Connector</text>
<text x="76.3" y="103.5">J4</text>
<text x="89.4" y="102.5">+5V</text>
<text x="213.9" y="107.8">+5V</text>
<text x="38.4" y="113.9">ATmega328PB-AU</text>
<text x="72.9" y="110.1">MISO</text>
<text x="72.9" y="112.6">SCK</text>
<text x="78.5" y="112.6">MOSI</text>
<text x="79.5" y="110.1">VCC</text>
<text x="135.9" y="113.9">H1</text>
<text x="223.3" y="111.1">C9</text>
<text x="72.9" y="115.2">~{RST GND</text>
<text x="135.9" y="119">H2</text>
<text x="135.9" y="116.4">MountingHole_Pad</text>
<text x="230.4" y="118.7">GND</text>
<text x="36.1" y="120.5">GND</text>
<text x="89.4" y="122.8">GND</text>
<text x="135.9" y="121.5">MountingHole_Pad</text>
<text x="208.8" y="124.1">SER</text>
<text x="216.8" y="125" transform="rotate(-90 216.8 125)">VCC</text>
<text x="218.4" y="120.5">U5</text>
<text x="220.4" y="124.1">QA</text>
<text x="233" y="125.3">R18</text>
<text x="233" y="122.8">R17</text>
<text x="241.3" y="125.3">220R</text>
<text x="241.3" y="122.8">220R</text>
<text x="208.8" y="131.7">~{SRCLR}</text>
<text x="208.8" y="129.1">SRCLK</text>
<text x="220.2" y="126.6">QB</text>
<text x="220.2" y="129.1">QC</text>
<text x="220.2" y="131.7">QD</text>
<text x="233" y="127.9">R19</text>
<text x="233" y="130.4">R20</text>
<text x="241.3" y="127.9">220R</text>
<text x="241.3" y="130.4">220R</text>
<text x="208.8" y="136.8">RCLK</text>
<text x="220.3" y="134.2">QE</text>
<text x="220.4" y="136.8">QF</text>
<text x="233" y="135.5">R22</text>
<text x="233" y="132.9">R21</text>
<text x="241.3" y="135.5">220R</text>
<text x="241.3" y="132.9">220R</text>
<text x="39.9" y="138.3">+5V</text>
<text x="48" y="141.6">C7</text>
<text x="121.2" y="138.3">+5V</text>
<text x="129.3" y="141.6">C8</text>
<text x="208.8" y="139.3">~{OE}</text>
<text x="220.1" y="141.8">QH</text>
<text x="220.2" y="139.3">QG</text>
<text x="233" y="140.6">R24</text>
<text x="233" y="138">R23</text>
<text x="241.3" y="140.6">220R</text>
<text x="241.3" y="138">220R</text>
<text x="55.1" y="149.2">GND</text>
<text x="136.4" y="149.2">GND</text>
<text x="199.9" y="145.6">GND</text>
<text x="216.8" y="148.1" transform="rotate(-90 216.8 148.1)">GND</text>
<text x="219.5" y="146.9">QH'</text>
<text x="34.8" y="154.5">SER</text>
<text x="42.8" y="155.5" transform="rotate(-90 42.8 155.5)">VCC</text>
<text x="44.5" y="151">U3</text>
<text x="46.4" y="154.5">QA</text>
<text x="58.3" y="153.3">R1</text>
<text x="58.3" y="155.8">R2</text>
<text x="66" y="153.3">220R</text>
<text x="66" y="155.8">220R</text>
<text x="116.1" y="154.5">SER</text>
<text x="124.1" y="155.5" transform="rotate(-90 124.1 155.5)">VCC</text>
<text x="125.7" y="151">U4</text>
<text x="127.7" y="154.5">QA</text>
<text x="139" y="155.8">R10</text>
<text x="139.6" y="153.3">R9</text>
<text x="147.3" y="155.8">220R</text>
<text x="147.3" y="153.3">220R</text>
<text x="204" y="150.7">74HC595</text>
<text x="34.8" y="159.6">SRCLK</text>
<text x="46.2" y="157.1">QB</text>
<text x="46.2" y="159.6">QC</text>
<text x="58.3" y="160.9">R4</text>
<text x="58.3" y="158.3">R3</text>
<text x="66" y="160.9">220R</text>
<text x="66" y="158.3">220R</text>
<text x="116.1" y="159.6">SRCLK</text>
<text x="127.5" y="157.1">QB</text>
<text x="127.5" y="159.6">QC</text>
<text x="139" y="158.3">R11</text>
<text x="139" y="160.9">R12</text>
<text x="147.3" y="158.3">220R</text>
<text x="147.3" y="160.9">220R</text>
<text x="213.9" y="158.6">GND</text>
<text x="34.8" y="162.2">~{SRCLR}</text>
<text x="34.8" y="167.2">RCLK</text>
<text x="46.2" y="162.2">QD</text>
<text x="46.3" y="164.7">QE</text>
<text x="46.4" y="167.2">QF</text>
<text x="58.3" y="163.4">R5</text>
<text x="58.3" y="166">R6</text>
<text x="66" y="163.4">220R</text>
<text x="66" y="166">220R</text>
<text x="116.1" y="162.2">~{SRCLR}</text>
<text x="116.1" y="167.2">RCLK</text>
<text x="127.5" y="162.2">QD</text>
<text x="127.6" y="164.7">QE</text>
<text x="127.7" y="167.2">QF</text>
<text x="139" y="163.4">R13</text>
<text x="139" y="166">R14</text>
<text x="147.3" y="163.4">220R</text>
<text x="147.3" y="166">220R</text>
<text x="34.8" y="169.8">~{OE}</text>
<text x="46.2" y="172.3">QH</text>
<text x="46.2" y="169.8">QG</text>
<text x="58.3" y="171">R8</text>
<text x="58.3" y="168.5">R7</text>
<text x="66" y="171">220R</text>
<text x="66" y="168.5">220R</text>
<text x="116.1" y="169.8">~{OE}</text>
<text x="127.4" y="172.3">QH</text>
<text x="127.5" y="169.8">QG</text>
<text x="139" y="171">R16</text>
<text x="139" y="168.5">R15</text>
<text x="147.3" y="171">220R</text>
<text x="147.3" y="168.5">220R</text>
<text x="25.9" y="176.1">GND</text>
<text x="42.8" y="178.6" transform="rotate(-90 42.8 178.6)">GND</text>
<text x="45.6" y="177.4">QH'</text>
<text x="107.2" y="176.1">GND</text>
<text x="124.1" y="178.6" transform="rotate(-90 124.1 178.6)">GND</text>
<text x="126.8" y="177.4">QH'</text>
<text x="30" y="181.2">74HC595</text>
<text x="110.8" y="181.5">74HC595</text>
<text x="39.9" y="189.1">GND</text>
<text x="121.2" y="189.1">GND</text>
</g>
<g font-size="1.8" fill="#a90000">
<text x="229.8" y="29">1</text>
<text x="129.5" y="35.3">14</text>
<text x="139.4" y="33.1" transform="rotate(-90 139.4 33.1)">16</text>
<text x="147.3" y="35.3">15</text>
<text x="180" y="35.3">1</text>
<text x="185.2" y="32.5" transform="rotate(-90 185.2 32.5)">3</text>
<text x="229.8" y="31.5">2</text>
<text x="229.8" y="34">3</text>
<text x="22.8" y="41.7">20</text>
<text x="37.8" y="36.3" transform="rotate(-90 37.8 36.3)">4</text>
<text x="40.4" y="36.9" transform="rotate(-90 40.4 36.9)">18</text>
<text x="50.8" y="41.7">12</text>
<text x="129.5" y="40.4">11</text>
<text x="147.9" y="37.8">1</text>
<text x="147.9" y="40.4">2</text>
<text x="185.2" y="40.1" transform="rotate(-90 185.2 40.1)">2</text>
<text x="209.3" y="40.1" transform="rotate(-90 209.3 40.1)">3</text>
<text x="229.8" y="36.6">4</text>
<text x="229.8" y="39.1">5</text>
<text x="229.8" y="41.7">6</text>
<text x="50.8" y="44.2">13</text>
<text x="50.8" y="46.7">14</text>
<text x="129.5" y="42.9">10</text>
<text x="147.9" y="42.9">3</text>
<text x="147.9" y="45.5">4</text>
<text x="185.2" y="47.7" transform="rotate(-90 185.2 47.7)">3</text>
<text x="204.1" y="42.9">1</text>
<text x="209.3" y="47.7" transform="rotate(-90 209.3 47.7)">2</text>
<text x="229.8" y="44.2">7</text>
<text x="229.8" y="46.7">8</text>
<text x="50.8" y="49.3">15</text>
<text x="50.8" y="51.8">16</text>
<text x="129.5" y="48">12</text>
<text x="129.5" y="50.5">13</text>
<text x="147.9" y="48">5</text>
<text x="147.9" y="50.5">6</text>
<text x="147.9" y="53.1">7</text>
<text x="180" y="50.5">1</text>
<text x="50.8" y="54.4">17</text>
<text x="51.4" y="56.9">7</text>
<text x="51.4" y="59.4">8</text>
<text x="147.9" y="58.2">9</text>
<text x="185.2" y="55.3" transform="rotate(-90 185.2 55.3)">2</text>
<text x="204.1" y="58.2">1</text>
<text x="209.3" y="55.3" transform="rotate(-90 209.3 55.3)">3</text>
<text x="50.8" y="64.5">23</text>
<text x="139.4" y="62.9" transform="rotate(-90 139.4 62.9)">8</text>
<text x="180" y="65.8">1</text>
<text x="185.2" y="62.9" transform="rotate(-90 185.2 62.9)">3</text>
<text x="209.3" y="62.9" transform="rotate(-90 209.3 62.9)">2</text>
<text x="50.8" y="67.1">24</text>
<text x="50.8" y="69.6">25</text>
<text x="185.2" y="70.6" transform="rotate(-90 185.2 70.6)">2</text>
<text x="209.3" y="70.6" transform="rotate(-90 209.3 70.6)">3</text>
<text x="50.8" y="72.1">26</text>
<text x="50.8" y="74.7">27</text>
<text x="50.8" y="77.2">28</text>
<text x="204.1" y="73.4">1</text>
<text x="50.8" y="79.8">29</text>
<text x="180" y="81">1</text>
<text x="185.2" y="78.2" transform="rotate(-90 185.2 78.2)">3</text>
<text x="209.3" y="78.2" transform="rotate(-90 209.3 78.2)">2</text>
<text x="22.8" y="89.9">19</text>
<text x="23.4" y="84.8">3</text>
<text x="23.4" y="87.4">6</text>
<text x="50.8" y="84.8">30</text>
<text x="50.8" y="87.4">31</text>
<text x="50.8" y="89.9">32</text>
<text x="185.2" y="85.8" transform="rotate(-90 185.2 85.8)">2</text>
<text x="204.1" y="88.6">1</text>
<text x="209.3" y="85.8" transform="rotate(-90 209.3 85.8)">3</text>
<text x="22.8" y="92.5">22</text>
<text x="51.4" y="92.5">1</text>
<text x="51.4" y="95">2</text>
<text x="209.3" y="93.4" transform="rotate(-90 209.3 93.4)">2</text>
<text x="50.8" y="100.1">10</text>
<text x="51.4" y="97.5">9</text>
<text x="50.8" y="102.6">11</text>
<text x="37.8" y="109.9" transform="rotate(-90 37.8 109.9)">5</text>
<text x="70.4" y="109">1</text>
<text x="70.4" y="111.5">3</text>
<text x="84.4" y="109">2</text>
<text x="84.4" y="111.5">4</text>
<text x="70.4" y="114">5</text>
<text x="84.4" y="114">6</text>
<text x="205.7" y="122.9">14</text>
<text x="215.6" y="120.7" transform="rotate(-90 215.6 120.7)">16</text>
<text x="223.5" y="122.9">15</text>
<text x="224.1" y="125.5">1</text>
<text x="205.7" y="130.6">10</text>
<text x="205.7" y="128">11</text>
<text x="224.1" y="128">2</text>
<text x="224.1" y="130.6">3</text>
<text x="205.7" y="135.6">12</text>
<text x="224.1" y="133.1">4</text>
<text x="224.1" y="135.6">5</text>
<text x="205.7" y="138.2">13</text>
<text x="224.1" y="138.2">6</text>
<text x="224.1" y="140.7">7</text>
<text x="224.1" y="145.8">9</text>
<text x="31.7" y="153.4">14</text>
<text x="41.7" y="151.2" transform="rotate(-90 41.7 151.2)">16</text>
<text x="49.5" y="153.4">15</text>
<text x="50.1" y="156">1</text>
<text x="113" y="153.4">14</text>
<text x="122.9" y="151.2" transform="rotate(-90 122.9 151.2)">16</text>
<text x="130.8" y="153.4">15</text>
<text x="131.4" y="156">1</text>
<text x="215.6" y="150.6" transform="rotate(-90 215.6 150.6)">8</text>
<text x="31.7" y="161">10</text>
<text x="31.7" y="158.5">11</text>
<text x="50.1" y="158.5">2</text>
<text x="50.1" y="161">3</text>
<text x="113" y="161">10</text>
<text x="113" y="158.5">11</text>
<text x="131.4" y="158.5">2</text>
<text x="131.4" y="161">3</text>
<text x="31.7" y="166.1">12</text>
<text x="50.1" y="163.6">4</text>
<text x="50.1" y="166.1">5</text>
<text x="113" y="166.1">12</text>
<text x="131.4" y="163.6">4</text>
<text x="131.4" y="166.1">5</text>
<text x="31.7" y="168.7">13</text>
<text x="50.1" y="168.7">6</text>
<text x="50.1" y="171.2">7</text>
<text x="113" y="168.7">13</text>
<text x="131.4" y="168.7">6</text>
<text x="131.4" y="171.2">7</text>
<text x="50.1" y="176.3">9</text>
<text x="131.4" y="176.3">9</text>
<text x="41.7" y="181" transform="rotate(-90 41.7 181)">8</text>
<text x="122.9" y="181" transform="rotate(-90 122.9 181)">8</text>
</g>
<g font-size="1.8" fill="#0f0f0f">
<text x="118.1" y="35.2">Row_Data</text>
<text x="118.1" y="40.3">Row_Latch</text>
<text x="118.1" y="47.9">RCLK</text>
<text x="62.3" y="89.8">RCLK</text>
<text x="57.9" y="92.4">Col_Latch</text>
<text x="58.8" y="94.9">Col_Data</text>
<text x="57.2" y="100">Row_Latch</text>
<text x="58.1" y="102.5">Row_Data</text>
<text x="194.3" y="122.8">QH'2</text>
<text x="194.3" y="127.9">Col_Latch</text>
<text x="194.3" y="135.5">RCLK</text>
<text x="20.3" y="153.3">Col_Data</text>
<text x="101.6" y="153.3">QH'1</text>
<text x="20.3" y="158.4">Col_Latch</text>
<text x="101.6" y="158.4">Col_Latch</text>
<text x="20.3" y="166">RCLK</text>
<text x="101.6" y="166">RCLK</text>
<text x="61.4" y="176.2">QH'1</text>
<text x="142.6" y="176.2">QH'2</text>
</g>
<g font-size="1.4" fill="#a90000">
<text x="84.8" y="81.6" transform="rotate(-90 84.8 81.6)">1</text>
<text x="84.8" y="89.8" transform="rotate(-90 84.8 89.8)">2</text>
</g>
<g font-size="1.1" fill="#a90000">
<text x="77.6" y="31.5">1</text>
<text x="79.8" y="34.5" transform="rotate(-90 79.8 34.5)">2</text>
<text x="79.8" y="30" transform="rotate(-90 79.8 30)">4</text>
<text x="81.4" y="31.5">3</text>
</g>
</svg>
